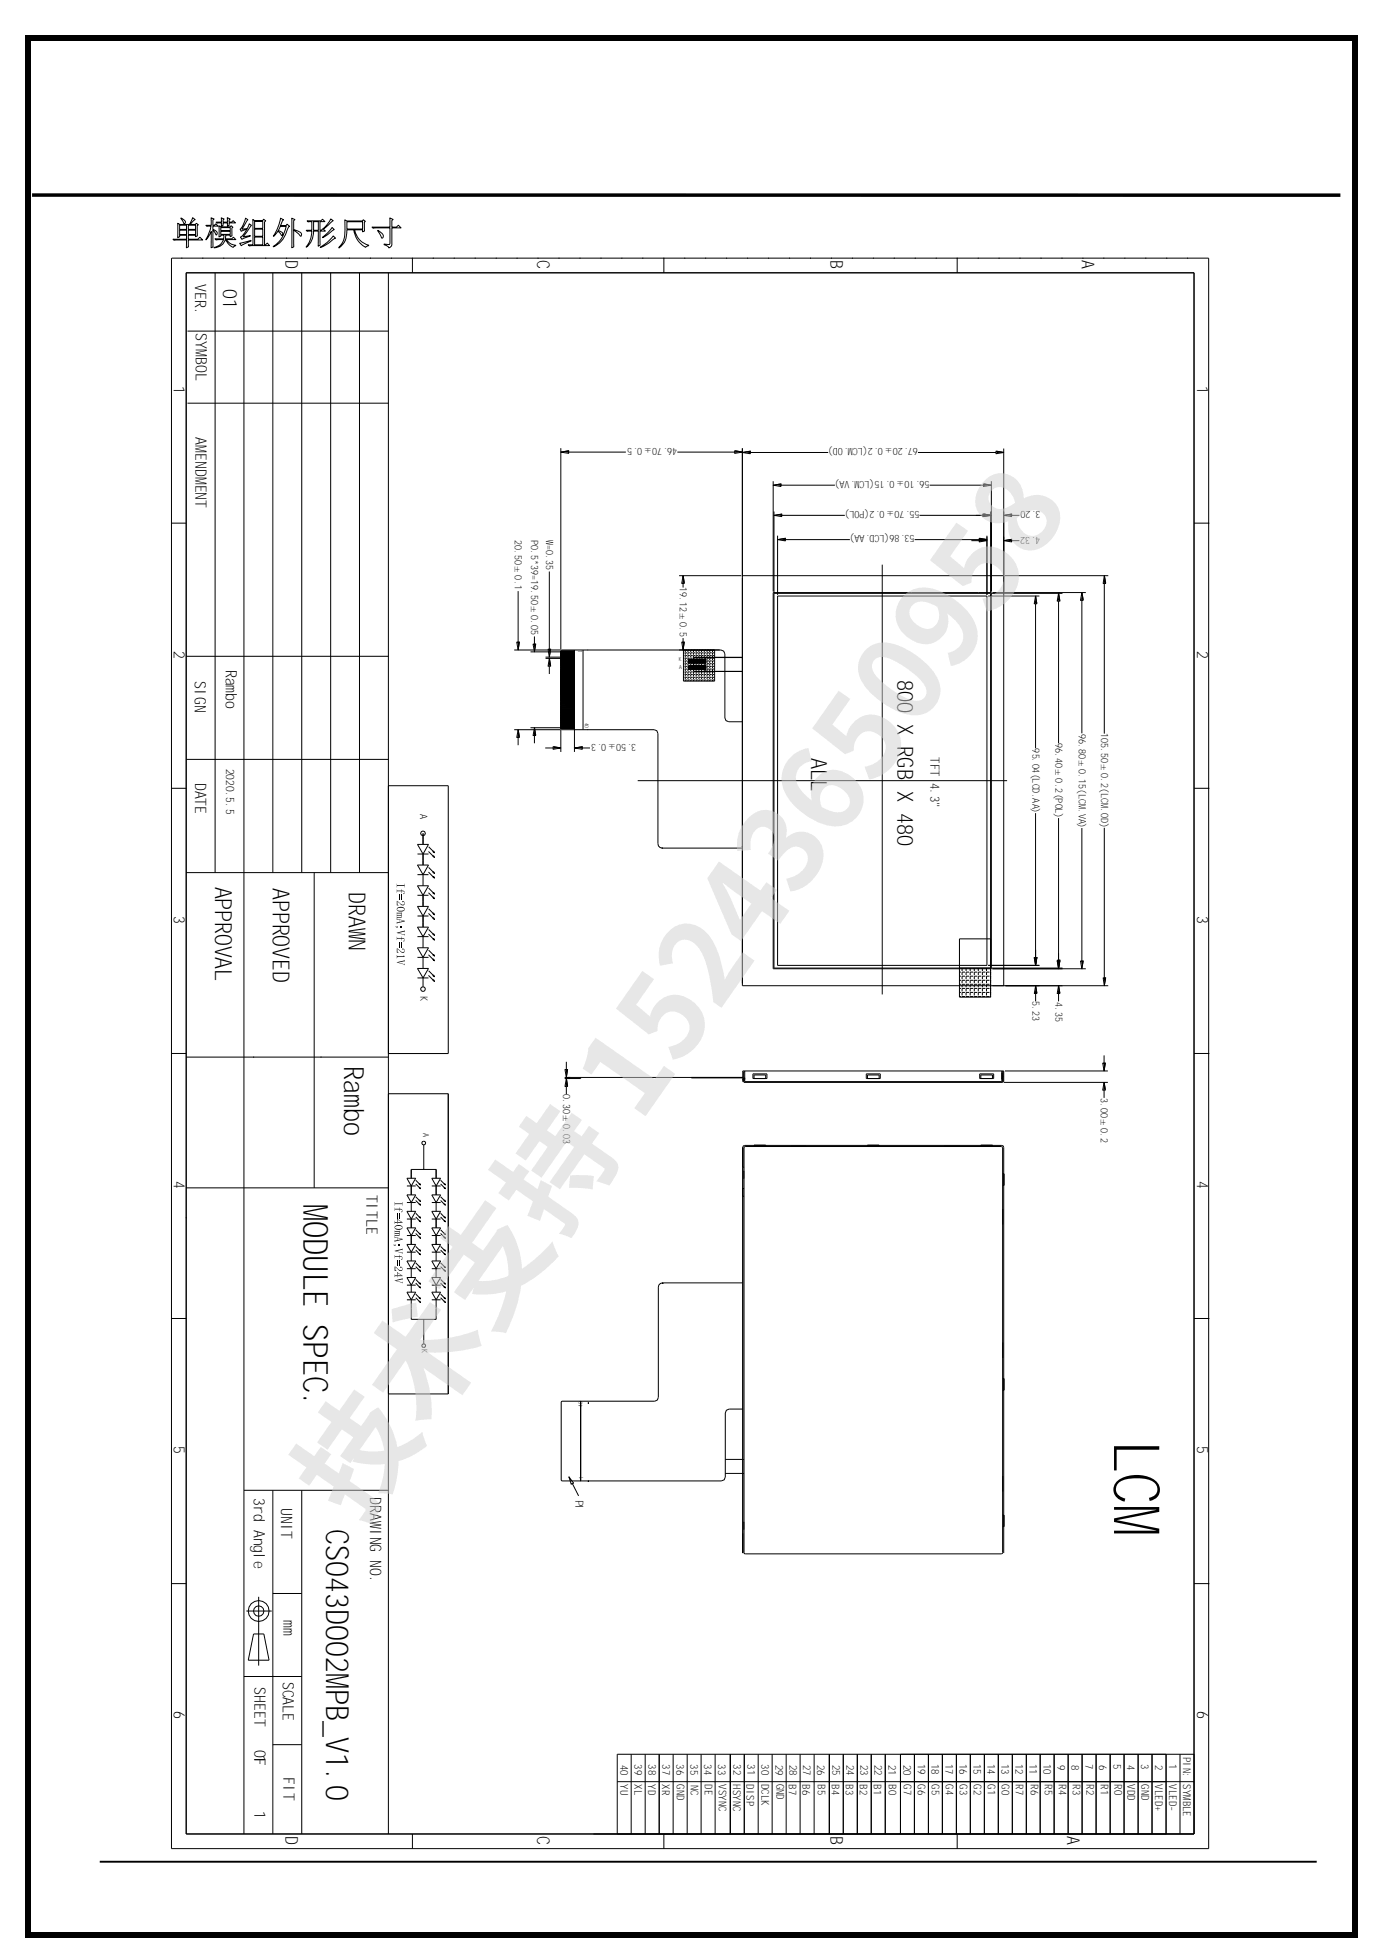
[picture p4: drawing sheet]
<svg xmlns="http://www.w3.org/2000/svg" width="210mm" height="297mm" viewBox="0 0 210 297" stroke-linecap="round" stroke-linejoin="round" font-family="sans-serif">
<path d="M15.2 282.7h184.8" fill="none" stroke="#000" stroke-width=".29"/>
<path d="M4.9 29.6h198.7" fill="none" stroke="#000" stroke-width=".53"/>
<g fill="none" stroke="#000" stroke-width=".15">
<path d="M26.1 39.2h157.5v241.5h-157.6v-241.5M27 33.9l.3 .2h1.5l.5-1 .3 .2-.7 .8h.8l.1-.2 .3 .2-.1 .2v1.5l-.3 .1v-.2h-1.1v.6h1.4l.4-.3 .4 .4h-2.2v1.1l-.3 .1v-1.2l-1.9 .1-.1-.2h2v-.6h-1v.3l-.3 .1zM27.3 34.2h1v.6h-1zM27.3 34.9h1v.7h-1zM27.5 33.1l.3 .2a.41 .41 0 0 1 .3 .6h-.2zM27.6 39.2h.1M28.6 34.2h1.1v.6h-1.1zM28.6 34.9h1.1v.7h-1.1zM30.8 39.2h.1M32.1 33.1l.4 .2-.2 .1v.8h.2l.3-.2 .3 .3h-.8v.5l.3 .1a.43 .43 0 0 1 .4 .3 .43 .43 0 0 1-.1 .5l-.6-.8 .1 2.6-.3 .1v-2.5l-.4 .7-.5 .6 .6-1.2 .2-.9-.6 .1-.1-.2h.8zM32.8 33.7h.8v-.6l.4 .2-.1 .1v.3h.6v-.6l.5 .2-.2 .1v.3h.4l.2-.2 .4 .3h-1v.4l-.3 .1v-.5h-.6v.4l-.3 .1v-.5l-.6 .1zM33.3 34.3l.2 .1h1.4l.2-.1 .3 .2-.2 .1v1.2l-.2 .1v-.2h-.7l-.1 .6h1l.2-.3 .4 .4h-1.4l.5 .5 .9 .3-.4 .4a2.54 2.54 0 0 1-1.2-1.2 1.66 1.66 0 0 1-1.7 1.2l1-.5 .4-.7h-1.1l-.2-.1h1.4v-.6h-.5v.2l-.2 .1z"/>
<path d="M33.5 34.6h1.5v.4h-1.5zM33.5 35.1h1.5v.5h-1.5zM34 39.2h.1M36.4 36.9l1.7-.4v.1l-1.5 .7zM37.2 39.2h.1M37.3 33.1l.3 .3-.8 1.4 .7-.1 .4-.7 .3 .2-1.3 1.8 1.1-.2-1.3 .5-.2-.3 .4-.3 .6-.9-.9 .3-.1-.3 .4-.7zM38.4 33.3l.3 .2h1.2l.1-.2 .4 .2-.2 .2v3.5l.4-.3 .3 .4h-3l-.2-.1h.7zM38.7 33.6h1.2v1.1h-1.2zM38.7 34.8h1.2v1.1h-1.2zM38.7 36h1.2v1.2h-1.2zM40.3 39.2h.1M42.6 33.1l.5 .3-.2 .1-.3 .8h.8l.2-.3 .4 .4h-.1a7 7 0 0 1-1.4 2.5l-1 .6a4.7 4.7 0 0 0 2-3.1h-.9l-.3 .6 .5 .3 .1 .2-.1 .2-.6-.6-.5 .6-.1 .2-.1-.1a7 7 0 0 0 1.1-2.7z"/>
<path d="M43.5 39.2h.1M44.3 33.1l.5 .2-.2 .2v1.4l.8 .3a.43 .43 0 0 1 .4 .2 .43 .43 0 0 1-.1 .5l-1.1-1v2.6l-.3 .1zM46.6 33.5h2.1l.3-.2 .3 .4h-.7v1.3h.2l.2-.3 .4 .4h-.8v2.1l-.3 .2v-2.3h-.7a2.99 2.99 0 0 1-1.1 2.4 3.5 3.5 0 0 0 .9-2.4h-.7l-.2-.1h.9v-1.3h-.6zM46.7 39.2h.1M47.6 33.7h.7v1.3h-.7zM48.6 37.5l1.1-.7 .9-1 .4 .4-.6 .3a3.9 3.9 0 0 1-1.8 1zM49.9 39.2h.1M50.2 33.2l.4 .3-1.4 1.2zM50.4 34.5l.4 .4-1.8 1.2zM52.4 33.4l.3 .2h2.3l.2-.2 .3 .2-.2 .1 .1 1.4-.3 .1v-.3h-1.3a3.2 3.2 0 0 0 2.2 2.4l-.5 .3a3.5 3.5 0 0 1-1.8-2.7h-1a2.91 2.91 0 0 1-1.2 2.8l-.1-.1a3.3 3.3 0 0 0 1-3zM52.7 33.7h2.4v1.1h-2.4zM53.1 39.2h.1"/>
<path d="M56.3 39.2h.1M56.5 34.5h2.7v-1.4l.5 .2-.2 .2v1h.7l.3-.3 .4 .4h-1.4v2.5v.2l-.4 .3-.1-.1-.7-.3v-.1h.9v-2.5l-2.5 .1zM57.4 35l.5 .4a.45 .45 0 0 1 .1 .8zM59.4 39.2h.1M62.6 39.2v2.2M65.8 39.2h.1M69 39.2h.1M72.2 39.2h.1M75.4 39.2h.1M78.5 39.2h.1M81.7 39.2h.1M84.9 39.2h.1"/>
<path d="M88.1 39.2h.1M91.3 39.2h.1M94.4 39.2h.1M97.6 39.2h.1M100.8 39.2v2.2M104 39.2h.1M107.2 39.2h.1M110.4 39.2h.1M113.5 39.2h.1M116.7 39.2h.1M119.9 39.2h.1M123.1 39.2h.1"/>
<path d="M126.3 39.2h.1M129.5 39.2h.1M132.6 39.2h.1M135.8 39.2h.1M139 39.2h.1M142.2 39.2h.1M145.4 39.2v2.2M148.6 39.2h.1M151.7 39.2h.1M154.9 39.2h.1M158.1 39.2h.1M161.3 39.2h.1"/>
<path d="M164.5 39.2h.1M167.6 39.2h.1M170.8 39.2h.1M174 39.2h.1M177.2 39.2h.1M180.4 39.2h.1M28.3 41.4h153v237h-153zM28.5 50.3h30.5M32.7 41.4v91.1M37 41.4v237M41.4 41.4v91.1M45.8 41.4v91.1"/>
<path d="M50.2 41.4v91.1M54.6 41.4v91.1M59 41.4v237M26 79.4h2.3M28.5 61.2h30.5M85.2 68.6l1.2-.2v.4zM85.2 68v30.6M86.4 68.6h8.7M102.9 68.6h8.7M111.6 68.4l1.1 .2-1.1 .2zM112.7 68v81.7h55.6M112.7 68.7l1.2-.2v.4z"/>
<path d="M113.9 68.7h11.9M117.4 73.1v16.7M117.4 73.7l1.2-.2v.4zM117.5 78.2l1.2-.1v.3zM117.5 77.7v12.2M118.6 73.7h8.2M118.7 78.2h9.6M139.4 68.7h11.9M139.6 78.2h9.8M141.2 73.7h8.2M149.3 78.1l1.1 .1-1.1 .2zM149.4 78l1.2 .2-1.2 .2z"/>
<path d="M149.4 73.5l1.2 .2-1.2 .2zM150.4 77.7v12.2M150.6 73.1v16.7M151.3 68.5l1.1 .2-1.1 .2zM152.4 78.2l1.2-.2v.4zM152.4 68.1v81.6M153.6 78.2h1.2M181.3 79.4h2.3M28.3 99.6h30.7M78.1 98.7h7M78.5 97.5h.4l-.2 1.2zM78.7 89.8v7.7"/>
<path d="M80.6 99h6.5M81 97.8h.4l-.2 1.2zM81.2 96.6v1.2M82.9 99.8h4.2M82.9 100h4.2M83.2 98.6h.4l-.2 1.2zM83.4 100l.2 1.1h-.4zM83.4 86.8v11.8M85.2 99.5h2v.2h-2zM85.2 99.2h2v.2h-2zM85.2 98.9h2v.2h-2zM85.2 99.8h2v.2h-2z"/>
<path d="M85.9 99.2h.1M85.9 99.4h.1M87 99.5h.1M87 99.7h.1M87 99.8h.1M87 100h.1M87.2 98.7v15.5M88.5 98.7v12.1M89.3 98.7h.1M103.1 87.4h9.5M103.5 97.5h.4l-.2 1.2zM103.7 88.6v.6"/>
<path d="M103.7 96.9v.6M103.7 87.4l.2 1.2h-.4zM103.8 98.7v4.7h4.7v-4.7M103.8 98.7h.2M103.8 99.1h.2M103.8 99.5h.2M103.8 99.9h.2M104.4 98.7h-.3v.3M104.4 99.1h-.3v.3M104.4 99.5h-.3v.3M104.4 99.9h-.3v.3M104.8 98.7h-.3v.3"/>
<path d="M104.8 99.1h-.3v.3M104.8 99.5h-.3v.3M104.8 99.9h-.3v.3M105.2 98.7h-.3v.3M105.2 99.1h-.3v.3M105.2 99.5h-.3v.3M105.2 99.9h-.3v.3M105.3 99.9h.3M105.3 99.8h7.4M105.4 99.8h7.3M105.6 99.5h-.3v.8l.2 .1-.2 .1M105.6 98.7h-.3v.3"/>
<path d="M105.6 99.1h-.3v.3M106 98.7h-.3v.3M106 99.1h-.3v.3M106 99.5h-.3v.3M106 99.9h-.3v.3M106.4 98.7h-.3v.3M106.4 99.1h-.3v.3M106.4 99.5h-.3v.3M106.4 99.9h-.3v.3M106.8 98.7h-.3v.3M106.8 99.1h-.3v.3M106.8 99.5h-.3v.3"/>
<path d="M106.8 99.9h-.3v.3M107.1 99.8v2.1M107.3 98.7h-.3v.3M107.3 99.1h-.3v.3M107.3 99.5h-.3v.3M107.3 99.9h-.3v.3M107.7 98.7h-.3v.3M107.7 99.1h-.3v.3M107.7 99.5h-.3v.3M107.7 99.9h-.3v.3M108.1 98.7h-.3v.3M108.1 99.1h-.3v.3"/>
<path d="M108.1 99.5h-.3v.3M108.1 99.9h-.3v.3M108.5 98.7h-.3v.3M108.5 99.1h-.3v.3M108.5 99.5h-.3v.3M108.5 99.9h-.3v.3M112.7 87.4h39.7M117.4 90h33.2v57.1h-33.2zM118.1 81.3v9M118.1 90.5h31.8v56.1h-31.8zM118.1 81.9l1.2-.2v.4zM119.3 81.9h9.8"/>
<path d="M134 85.7v65.3M138.9 81.9h9.8M147.5 82.1h1.2M148.7 81.9l1.2 .2-1.2 .2zM148.7 81.7l1.2 .2-1.2 .2zM149.9 81.3v9M150.1 90.5h7.8M150.6 90.1h10.8M150.7 90h14.2M152.4 82.1l1.2-.2v.4zM152.6 87.4h15.7M153.6 82.1h1.2"/>
<path d="M157.3 90.5l.2 1.2h-.4zM157.3 91.7v21.9M160.8 90.1l.2 1.2h-.4zM160.8 91.3v21.6M164.3 90l.2 1.2h-.4zM164.3 91.2v20.1M167.7 87.4l.2 1.2h-.4zM167.7 88.6v22.8M26 119.7h2.3M28.3 115.3h30.7M59 119.3h9.1v40.7h-9.1M78.1 110.8h7"/>
<path d="M78.7 112v1.1M78.7 110.8l.2 1.2h-.4zM80.6 110.5h6.5M81.2 111.7v1.1M81.2 110.5l.2 1.2h-.4zM82.8 113.6h1.2M83.4 101.1v1.2M84 113.4l1.2 .2-1.2 .2zM85.2 110.1h2v.2h-2zM85.2 109.5h2v.2h-2zM85.2 109.8h2v.2h-2zM85.2 110.4h2v.2h-2z"/>
<path d="M85.2 110.8v3.4M85.2 108.9h2v.2h-2zM85.2 104.8h2v.2h-2zM85.2 105.1h2v.2h-2zM85.2 105.4h2v.2h-2zM85.2 105.7h2v.2h-2zM85.2 106h2v.2h-2zM85.2 106.3h2v.2h-2zM85.2 106.6h2v.2h-2zM85.2 106.8h2v.2h-2zM85.2 107.4h2v.2h-2zM85.2 108.6h2v.2h-2z"/>
<path d="M85.2 107.7h2v.2h-2zM85.2 102.4h2v.2h-2zM85.2 102.7h2v.2h-2zM85.2 103h2v.2h-2zM85.2 103.3h2v.2h-2zM85.2 103.6h2v.2h-2zM85.2 103.9h2v.2h-2zM85.2 104.2h2v.2h-2zM85.2 104.5h2v.2h-2zM85.2 107.1h2v.2h-2zM85.2 109.2h2v.2h-2zM85.2 108h2v.2h-2z"/>
<path d="M85.2 100h2v.3h-2zM85.2 100.3h2v.3h-2zM85.2 100.6h2v.3h-2zM85.2 100.9h2v.2h-2zM85.2 101.2h2v.2h-2zM85.2 101.5h2v.2h-2zM85.2 101.8h2v.2h-2zM85.2 102.1h2v.2h-2zM85.2 108.3h2v.2h-2zM85.2 102h2M85.2 102.4h2M85.2 103.2h2"/>
<path d="M85.2 105.4h2M85.2 105.3h2M85.2 105.1h2M85.2 105h2M85.2 104.8h2M85.2 104.7h2M85.2 104.5h2M85.2 104.4h2M85.2 104.2h2M85.2 104.1h2M85.2 103.9h2M85.2 103.8h2"/>
<path d="M85.2 103.6h2M85.2 103.5h2M85.2 103.3h2M85.2 103h2M85.2 102.9h2M85.2 102.7h2M85.2 102.6h2M85.2 102.3h2M85.2 102.1h2M87 109.4h.1M87 109.5h.1M87 109.8h.1"/>
<path d="M87 110h.1M87 110.3h.1M87 110.6h.1M87 109.7h.1M87 110.1h.1M87 110.4h.1M87 100v.1M87 100.3h.1M87 100.3v.1M87 100.6h.1M87 100.6v.1M87 100.9v.1"/>
<path d="M87 101.2v.1M87 101.4v.1M87 101.7v.1M87 101.8h.1M87 102h.1M87 102.1h.1M87 102.3h.1M87 102.4h.1M87 102.7h.1M87 103.2h.1M87 103.5h.1M87 103.6h.1"/>
<path d="M87 103.8h.1M87 103.9h.1M87 104.1h.1M87 104.2h.1M87 104.5h.1M87 104.7h.1M87 105h.1M87 105.3h.1M87 105.4h.1M87 105.6h.1M87 105.7h.1M87 105.9h.1"/>
<path d="M87 106h.1M87 106.3h.1M87 106.5h.1M87 106.8h.1M87 107v.1M87 107.1v.1M87 107.4v.1M87 107.6v.1M87 107.7v.1M87 108h.1M87 108.2h.1M87 108.5h.1"/>
<path d="M87 108.8h.1M87 108.9h.1M87 109.1h.1M87 109.2h.1M87 100.9h.1M87 102.9h.1M87 103h.1M87 103.3h.1M87 104.4h.1M87 104.8h.1M87 106.8v.1M87 107.9h.1"/>
<path d="M87 108.3h.1M87 108.6h.1M87 101.1v.1M87 101.5h.1M87 102.6h.1M87 105.1h.1M87 106.2h.1M87 106.5v.1M87.2 113.6l1.2-.2v.4zM88.4 113.6h1.2M89.3 110.8h.1M96.8 118.5h56.2"/>
<path d="M103.8 101.6h.2M103.8 100.3h.2M103.8 100.8h.2M103.8 101.2h.2M103.8 102h.2M103.8 102.4h.2M103.8 102.8h.2M103.8 103.2h.2M104.4 101.6h-.3v.3M104.4 100.3h-.3v.3M104.4 100.8h-.3v.3M104.4 101.2h-.3v.3"/>
<path d="M104.4 102h-.3v.3M104.4 102.4h-.3v.3M104.4 102.8h-.3v.3M104.4 103.2h-.3v.2M104.6 101.1h2.6v.5h-2.6zM104.6 100.2h2.6v.4h-2.6zM104.8 101.6h-.3v.3M104.8 100.3h-.3v.3M104.8 100.8h-.3v.3M104.8 101.2h-.3v.3M104.8 102h-.3v.3M104.8 102.4h-.3v.3"/>
<path d="M104.8 102.8h-.3v.3M104.8 103.2h-.3v.2M105.2 101.6h-.3v.3M105.2 100.3h-.3v.3M105.2 100.8h-.3v.3M105.2 101.2h-.3v.3M105.2 102h-.3v.3M105.2 102.4h-.3v.3M105.2 102.8h-.3v.3M105.2 103.2h-.3v.2M105.3 101.6h2M105.3 100.8h.3"/>
<path d="M105.3 101.2h.3M105.3 100.2h1.8M105.3 101.1h1.8M105.3 101.2l.2 .1-.2 .1M105.3 100.6h1.8M105.6 100.3h-.3v1.6h7.4M105.6 102h-.3v.3M105.6 102.4h-.3v.3M105.6 102.8h-.3v.3M105.6 103.2h-.3v.2M105.7 101.6v.3M105.9 100.3h.2v.2h-.2z"/>
<path d="M106 100.3h-.3v.3M106 100.8h-.3v.3M106 101.2h-.3v.3M106 102h-.3v.3M106 102.4h-.3v.3M106 102.8h-.3v.3M106 103.2h-.3v.2M106.1 101.6v.3M106.4 101.2h.1v.2h-.1zM106.4 100.3h-.3v.3M106.4 100.8h-.3v.3M106.4 101.2h-.3v.3"/>
<path d="M106.4 102h-.3v.3M106.4 102.4h-.3v.3M106.4 102.8h-.3v.3M106.4 103.2h-.3v.2M106.5 101.6v.3M106.8 100.3h-.3v.3M106.8 100.8h-.3v.3M106.8 101.2h-.3v.3M106.8 102h-.3v.3M106.8 102.4h-.3v.3M106.8 102.8h-.3v.3M106.8 103.2h-.3v.2"/>
<path d="M107 101.6v.3M107.3 100.3h-.3v.3M107.3 100.8h-.3v.3M107.3 101.2h-.3v.3M107.3 102h-.3v.3M107.3 102.4h-.3v.3M107.3 102.8h-.3v.3M107.3 103.2h-.3v.2M107.7 101.6h-.3v.3M107.7 100.3h-.3v.3M107.7 100.8h-.3v.3M107.7 101.2h-.3v.3"/>
<path d="M107.7 102h-.3v.3M107.7 102.4h-.3v.3M107.7 102.8h-.3v.3M107.7 103.2h-.3v.2M108.1 101.6h-.3v.3M108.1 100.3h-.3v.3M108.1 100.8h-.3v.3M108.1 101.2h-.3v.3M108.1 102h-.3v.3M108.1 102.4h-.3v.3M108.1 102.8h-.3v.3M108.1 103.2h-.3v.2"/>
<path d="M108.5 101.6h-.3v.3M108.5 100.3h-.3v.3M108.5 100.8h-.3v.3M108.5 101.2h-.3v.3M108.5 102h-.3v.3M108.5 102.4h-.3v.3M108.5 102.8h-.3v.3M108.5 103.2h-.3v.2M112.7 109.6h-2l-.4-.2-.2-.4v-9.7l-.2-.4-.4-.2h-24.3v12.1h14.2l.4 .2 .1 .4v16.7l.1 .3 .2 .3 .4 .1M181.3 119.7h2.3M28.3 132.5h30.7M47.7 132.5v47.9"/>
<path d="M63.4 139.1h1.7M63.4 132.8h1.7M63.4 131.3h1.7l-.8 1.5zM63.4 135.9h1.7M63.4 129.7h1.7M63.4 134.5h1.7l-.8 1.4zM63.4 137.6h1.7l-.8 1.5zM63.4 128.2h1.7l-.8 1.5zM64.3 126.5v1.7M64.3 129.7v1.6M64.3 132.8v1.7M64.3 135.9v1.7"/>
<path d="M64.3 139.1v1.7M65.1 129.3l.7 .7M65.1 135.5l.7 .7M65.1 138.7l.7 .7M65.1 132.4l.7 .7M65.1 134.8l.7 .7M65.1 128.6l.7 .7M65.1 138l.7 .7M65.1 131.7l.7 .7M65.8 138.6l.2 .3-.3-.2zM65.8 139.4l.2 .2-.3-.2zM65.8 133.1l.2 .2-.3-.2z"/>
<path d="M65.8 132.4l.2 .2-.3-.2zM65.8 135.5l.2 .3-.3-.2zM65.8 136.2l.2 .3-.3-.2zM65.8 129.2l.2 .3-.3-.2zM65.8 129.9l.2 .3-.3-.2zM100.6 128.8h.1M100.6 128.8h12.1M157.3 123.5v21.9M160.8 124.2v21.7M164.3 125.7v20.2M167.7 125.7v22.8M26 159.9h2.3"/>
<path d="M63.4 142.2h1.7M63.4 140.8h1.7l-.8 1.4zM63.4 145.4h1.7M63.4 148.5h1.7M63.4 147h1.7l-.8 1.5zM63.4 143.9h1.7l-.8 1.5zM64.3 142.2v1.7M64.3 145.4v1.6M64.3 148.5v1.3M65.1 148.1l.7 .7M65.1 141.8l.7 .7M65.1 145l.7 .7"/>
<path d="M65.1 141.1l.7 .7M65.1 147.4l.7 .7M65.1 144.3l.7 .7M65.7 141.8h.1l.2 .2zM65.7 145.7l.1-.1 .2 .3zM65.7 148.1h.1l.2 .2zM65.8 142.5l.2 .2-.3-.1zM65.8 144.9l.2 .3-.3-.2zM65.8 148.8l.2 .2-.3-.2zM145.7 147.6h.2M145.7 148.2h.2M145.7 148.8h.2"/>
<path d="M145.7 149.4h.2M145.7 150.1h.2M145.7 150.7h.2M145.7 151.3h.2M145.8 148.8v.2M146.1 147v.4M146.6 147.6h-.5v.4M146.6 148.2h-.5v.5M146.6 148.8h-.5v.5M146.6 149.4h-.5v.5M146.6 150.1h-.5v.4M146.6 150.7h-.5v.4"/>
<path d="M146.6 151.3h-.5v.1M146.7 147v.4M147.2 147.6h-.5v.4M147.2 148.2h-.5v.5M147.2 148.8h-.5v.5M147.2 149.4h-.5v.5M147.2 150.1h-.5v.4M147.2 150.7h-.5v.4M147.2 151.3h-.5v.1M147.3 147v.4M147.8 147.6h-.5v.4M147.8 148.2h-.5v.5"/>
<path d="M147.8 148.8h-.5v.5M147.8 149.4h-.5v.5M147.8 150.1h-.5v.4M147.8 150.7h-.5v.4M147.8 151.3h-.5v.1M148 148.8v.5M148 147v.4M148 148.8h.4M148.4 147.6h-.4v.4M148.4 148.2h-.4v.5M148.4 149.4h-.4v.5M148.4 150.1h-.4v.4"/>
<path d="M148.4 150.7h-.4v.4M148.4 151.3h-.4v.1M148.6 147v.4M148.9 149.1h.1M149 147.6h-.4v.4M149 148.2h-.4v.5M149 148.8h-.4v.5M149 149.4h-.4v.5M149 150.1h-.4v.4M149 150.7h-.4v.4M149 151.3h-.4v.1M149.2 147v.4"/>
<path d="M149.7 147.6h-.5v.4M149.7 148.2h-.5v.5M149.7 148.8h-.5v.5M149.7 149.4h-.5v.5M149.7 150.1h-.5v.4M149.7 150.7h-.5v.4M149.7 151.3h-.5v.1M149.8 147v.4M150.1 146.6h7.8M150.3 147.6h-.5v.4M150.3 148.2h-.5v.5M150.3 148.8h-.5v.5"/>
<path d="M150.3 149.4h-.5v.5M150.3 150.1h-.5v.4M150.3 150.7h-.5v.4M150.3 151.3h-.5v.1M150.4 142.5h-4.7v8.9h4.7v-61.3h-32.9v56.9h32.9M150.6 147h10.8M150.7 147.1h14.2M157.1 145.4h.4l-.2 1.2zM157.3 150.8v1.2M157.3 144.2v1.2M157.3 149.7l.2 1.1h-.4zM160.6 145.9h.4l-.2 1.2z"/>
<path d="M160.6 145.8h.4l-.2 1.2zM160.8 149.7l.2 1.1h-.4zM160.8 150.8v1.2M164.1 145.9h.4l-.2 1.2zM167.5 148.5h.4l-.2 1.2zM181.3 159.9h2.3M28.3 160.5h30.7M38.5 160.5h.1M48.8 160.5h.1M59 166.1h9.1v45.5h-9.1M61.8 178.9h1.3l-.6 1.2zM62.5 178.9v-1.3h3.7v1.3"/>
<path d="M63.1 179.2l.6 .5M63.1 179.8l.6 .5M63.7 179.8l.2 .1zM64.4 173.8v3.8M65.6 178.9h1.3l-.7 1.2zM66.9 179.2l.6 .5M66.9 179.8l.6 .5M67.4 179.8l.2 .1zM85.8 162.4h.4l-.2 1.2zM86 164.9v1.2M86 161.2v1.2M86 163.8l.2 1.1h-.4z"/>
<path d="M88.2 163.6v.2h-2.4v-.2h27M105 163.6l7.8 .1M112.8 177.2h.2M113 163.9h.1M113 164.1h.1M113 177.8v1.2M113 163.7l-.2 .3h.2M113 174.1h39.2v61.8h-39.2zM113.1 162.6v1.6h39v-1.6M114.4 163h2.1v.8h-2.1zM114.5 173.9v.2M116.3 163.8v-.6h-1.8v.6"/>
<path d="M116.3 173.9v.2M120.1 174.1h2.4M131.6 163h2.1v.8h-2.1zM131.7 173.9v.2M133.5 163.8v-.6h-1.8v.6M133.5 173.9v.2M143.4 174l2.4 .1M148.8 163h2.1v.8h-2.1zM149 173.9v.2M150.7 163.8v-.6h-1.7v.6M150.7 173.9v.2M152.1 162.7h.2v1.5h.1v-1.6h-39.6v1.6h.1v-1.5h.2"/>
<path d="M152.1 162.9h.2v1.4h-39.3v-.7h.1M152.1 163.9h.2M152.1 163.3h.2M152.3 178.2h.2v1.8h-.2M152.3 163.5l-.2 .2M152.4 164.3h15.9M152.6 162.6h15.7M167.5 161.4h.4l-.2 1.2zM167.7 164.3l.2 1.2h-.4zM167.7 165.5v1.2M167.7 160.2v1.2M28.3 180.4h30.7"/>
<path d="M61.8 190.1h1.3M61.8 188.9h1.3l-.6 1.2zM61.8 191.4h1.3l-.6 1.2zM61.8 192.6h1.3M61.8 195.1h1.3M61.8 194h1.3l-.6 1.1zM61.8 186.4h1.3l-.6 1.2zM61.8 187.6h1.3M61.8 196.2h1.3l-.6 1.1zM61.8 197.3h1.3M61.8 185.1h1.3M61.8 182.6h1.3"/>
<path d="M61.8 181.4h1.3l-.6 1.2zM61.8 183.9h1.3l-.6 1.2zM61.8 180.1h1.3M62.5 197.3v3h3.7v-3M62.5 185.1v1.3M62.5 187.6v1.3M62.5 190.1v1.3M62.5 192.6v1.4M62.5 195.1v1.1M62.5 180.1v1.3M62.5 182.6v1.3M63.1 189.8l.6 .5"/>
<path d="M63.1 189.2l.6 .6M63.1 191.7l.6 .6M63.1 192.3l.6 .6M63.1 197l.6 .6M63.1 186.7l.6 .6M63.1 196.5l.6 .5M63.1 194.2l.6 .6M63.1 187.3l.6 .5M63.1 184.8l.6 .5M63.1 194.8l.6 .6M63.1 184.2l.6 .6M63.1 182.3l.6 .5"/>
<path d="M63.1 181.7l.6 .6M63.7 189.8l.2 .2zM63.7 192.3l.2 .2zM63.7 192.9v-.1l.2 .2zM63.7 195.4l.2 .1zM63.7 194.8l.2 .2zM63.7 187.9v-.1l.2 .2zM63.7 197.6l.2 .2zM63.7 184.8v-.1l.2 .2zM63.7 190.4l.2 .1zM63.7 187.3l.2 .1zM63.7 197.1l.2 .1z"/>
<path d="M63.7 185.4l.2 .1zM63.7 182.3v-.1l.2 .2zM63.7 180.3l.2 .2zM63.7 182.8l.2 .2zM65.6 190.1h1.3M65.6 188.9h1.3l-.7 1.2zM65.6 192.6h1.3M65.6 195.1h1.3M65.6 194h1.3l-.7 1.1zM65.6 187.6h1.3M65.6 197.3h1.3M65.6 185.1h1.3"/>
<path d="M65.6 182.6h1.3M65.6 181.4h1.3l-.7 1.2zM65.6 180.1h1.3M65.6 196.2h1.3l-.7 1.1zM65.6 186.4h1.3l-.7 1.2zM65.6 183.9h1.3l-.7 1.2zM65.6 191.4h1.3l-.7 1.2zM66.2 185.1v1.3M66.2 187.6v1.3M66.2 190.1v1.3M66.2 192.6v1.4M66.2 195.1v1.1"/>
<path d="M66.2 180.1v1.3M66.2 182.6v1.3M66.9 189.8l.6 .5M66.9 189.2l.6 .6M66.9 191.7l.6 .6M66.9 192.3l.6 .6M66.9 197l.6 .6M66.9 186.7l.6 .6M66.9 196.5l.6 .5M66.9 194.2l.6 .6M66.9 187.3l.6 .5M66.9 184.8l.6 .5"/>
<path d="M66.9 194.8l.6 .6M66.9 184.2l.6 .6M66.9 182.3l.6 .5M66.9 181.7l.6 .6M67.4 189.8h.1l.1 .2zM67.4 192.3h.1l.1 .2zM67.4 192.9l.1-.1 .1 .2zM67.4 195.4h.1l.1 .1zM67.4 194.8h.1l.1 .2zM67.4 187.9l.1-.1 .1 .2zM67.4 197.6h.1l.1 .2zM67.4 184.8l.1-.1 .1 .2z"/>
<path d="M67.4 190.4l.2 .1zM67.4 187.3l.2 .1zM67.4 197.1l.2 .1zM67.4 185.4l.2 .1zM67.4 182.3l.1-.1 .1 .2zM67.4 180.3h.1l.1 .2zM67.4 182.8l.2 .2zM100.6 194.8h.1M112.8 194.8h-12.2l-.3 .1-.2 .2-.1 .3v16.8l-.2 .4-.4 .1-14.1 .1-.1 11.9 .2 .1h24.2l.4-.1 .2-.4v-9.8l.1-.4 .4-.2h2.1M113 180.4h-.2v1.2h.2M152.3 185.9h.1M152.3 183.6h.1"/>
<path d="M26 200.2h2.3M64.1 204.1l.3-.1 .2 .1v.2v.2l-.2 .1-.3-.1v-.2zM64.4 200.3v3.7M88.2 212.7v12.1zM88.3 212.7v12.1M89.3 213h.1M89.4 213h.1M152.3 206.2h.1M152.3 209.3h.2v1.8h-.2M152.3 203.8h.1M181.3 200.2h2.3M37 226.3h22"/>
<path d="M41.4 226.3v52.1M45.8 226.3v52.1M86.4 224.2l.7 1-.3 .1zM86.9 225.3l1 1.8M89.3 224.8h.1M89.3 224.9h.1M89.4 224.8h.1M89.4 224.9h.1M110.2 223.7h2.8M110.2 221.6h2.8M112.8 235.8v-61.6l.1-.2 .2-.1h39l.3 .1v.2v61.6M113 231.1v1.1"/>
<path d="M152.3 226.5h.1M152.3 230h.2v1.8h-.2M152.3 224.1h.1M26 240.4h2.3M37 254.5h8.8M37.4 244.6h3.9M38.5 248.1h1.6l.8 4h-3.2zM39.3 242.4v10.5M41.4 241.9h4.4M181.3 240.4h2.3M41.4 264.9h4.4M62.6 278.4v2.3"/>
<path d="M93.7 270.5h87.6M95.9 266.3v12.1M98 266.3v12.1M100.1 266.3v12.1M100.8 278.4v2.3M102.2 266.3v12.1M104.4 266.3v12.1M106.5 266.3v12.1M108.6 266.3v12.1M110.9 266.3v12.1M113 266.3v12.1M115.1 266.3v12.1"/>
<path d="M117.3 266.3v12.1M119.4 266.3v12.1M121.5 266.3v12.1M123.6 266.3v12.1M126 266.3v12.1M128.1 266.3v12.1M130.2 266.3v12.1M132.3 266.3v12.1M134.4 266.3v12.1M136.8 266.3v12.1M138.9 266.3v12.1M141 266.3v12.1"/>
<path d="M143.1 266.3v12.1M145.2 266.3v12.1M145.4 278.4v2.3M147.4 266.3v12.1M149.5 266.3v12.1M151.6 266.3v12.1M153.7 266.3v12.1M155.9 266.3v12.1M158 266.3v12.1M160.1 266.3v12.1M162.2 266.3v12.1M164.3 266.3v12.1"/>
<path d="M166.5 266.3v12.1M168.6 266.3v12.1M170.7 266.3v12.1M172.8 266.3v12.1M175 266.3v12.1M177.1 266.3v12.1M179.2 266.3v12.1M181.3 266.3h-87.6v12.1"/>
<circle cx="64.2" cy="126.5" r=".36"/>
<circle cx="64.2" cy="150.2" r=".36"/>
<circle cx="64.4" cy="173.5" r=".29"/>
<circle cx="39.3" cy="244.6" r="1.59"/>
<circle cx="39.3" cy="244.6" r=".79"/>
</g>
<g fill="#000">
<path d="M85.3 68.6l1.1-.2v.4zM111.7 68.4l1.1 .2-1.1 .2zM112.8 68.6l1.2-.2v.4zM117.5 73.6l1.2-.2v.4zM117.6 78.2l1.2-.2v.4zM149.3 78l1.2 .2-1.2 .2zM149.4 78l1.2 .2-1.2 .2zM149.4 73.4l1.2 .2-1.2 .2zM151.3 68.4l1.2 .2-1.2 .2zM152.5 78.2l1.2-.2v.4zM78.6 97.4h.4l-.2 1.2zM81 97.7h.4l-.2 1.2z"/>
<path d="M83.3 98.5h.4l-.2 1.2zM83.5 99.9l.2 1.2h-.4zM103.6 97.4h.4l-.2 1.2zM103.8 87.3l.2 1.2h-.4zM118.2 81.9l1.1-.3v.4zM148.8 81.8l1.2 .2-1.2 .2zM148.8 81.6l1.2 .3-1.2 .1zM152.5 82l1.2-.2v.4zM157.3 90.4l.2 1.2h-.4zM160.8 90l.2 1.2h-.4zM164.4 89.9l.2 1.2h-.4zM167.8 87.3l.2 1.2h-.4z"/>
<path d="M78.8 110.7l.2 1.2h-.4zM81.2 110.4l.2 1.2h-.4zM84.1 113.3l1.2 .2-1.2 .2zM87.3 113.5l1.2-.2v.4zM104.6 101h2.6l-2.6 .5zM104.6 100.1h2.6l-2.6 .5zM104.6 101.5l2.6-.5v.5zM104.6 100.6l2.6-.5v.5zM60.3 139.4l1.1 .4-.7-.1v.3v-.3l-.3-.1-.1 .1zM60.3 136.8l.1 .5 .2 .2h-.3zM60.7 135.9v.7zM60.3 139.2h.7v.1l-.7 .1z"/>
<path d="M60.9 138.9l.1-.1v.2zM61 135.9l.1 .7zM60.9 138.7l.1 .1v.2zM60.3 138.8l.6 .1 .1 .2v.2l-.1-.3-.6 .1zM60.3 138.5h.7l.1 .2-.8 .1zM60.4 137.8l.6-.1 .4 .2v.2a.81 .81 0 0 0-1.1 0v.1v-.3zM61.3 135.6l.1-.1v.2h-.1zM60.3 136.8l.2 .1a.87 .87 0 0 0 .9 .4v-.2a.35 .35 0 0 1-.3 .4 .35 .35 0 0 1-.4-.3zM60.3 138.1a.81 .81 0 0 0 1.1 0v-.2a.51 .51 0 0 1-.2 .5 .51 .51 0 0 1-.5 0l-.4-.2zM60.3 135l.1 .2h.6v-.2v.2l.4 .1v.4v-.3l-.2-.1h-.2v.3v-.3h-.6l-.1 .3zM60.3 140v.1l.4-.1v-.3v.3l.7-.2 .1 .1-1.2 .4zM60.3 134.2l.1 .2h1l.1-.2v.5l-.1-.2h-1l-.1 .2z"/>
<path d="M61.1 136.8l.3 .1v.4v-.3h-.3zM65.9 138.6l.2 .2-.3-.2zM65.9 139.3l.2 .2-.3-.2zM65.9 133l.2 .2-.3-.1zM65.8 132.4l.1-.1 .2 .2zM65.9 135.4l.2 .3-.3-.2zM65.9 136.1l.2 .3-.3-.2zM65.9 129.2l.2 .2-.3-.2zM65.9 129.9l.2 .2-.3-.2zM60.1 140.7h.3v.1zM60.3 144l.1 .5 .2 .2-.3-.1zM60.7 143.1v.7z"/>
<path d="M60.9 140.7h.2v.1h-.2zM61 143.1l.1 .7zM61.3 142.8l.1-.1v.2h-.1zM60.3 144l.2 .1a.85 .85 0 0 0 .9 .4v-.2a.35 .35 0 0 1-.3 .4 .35 .35 0 0 1-.4-.3zM60.3 142.2l.1 .2h.6v-.2v.2a.33 .33 0 0 1 .4 .1 .33 .33 0 0 1 0 .4v-.3l-.2-.1h-.2v.3v-.3h-.6l-.1 .2zM60.3 141.6l1.2-.4v.3h-.2l-.8 .2zM60.3 141.6l1 .3 .2-.1v.2zM61.1 144l.3 .1v.4v-.3h-.3zM60.3 146.1l1.2-.4v.3zM60.3 146.1l1.1 .3 .1-.1v.2zM60.3 145l.1 .2h.9l.1-.2 .1 .3h-1.1l-.1 .2zM65.8 142.5l.1-.1 .2 .3z"/>
<path d="M65.8 141.8l.1-.1 .2 .2zM65.9 144.8l.2 .3-.3-.2zM65.8 145.6l.1-.1 .2 .3zM65.9 148.7l.2 .2-.3-.1zM65.8 148.1l.1-.1 .2 .2zM157.1 145.3h.4l-.2 1.2zM157.2 145.3h.4l-.2 1.2zM157.4 149.6l.2 1.2h-.4zM160.6 145.8h.4l-.2 1.2zM160.6 145.7h.4l-.2 1.2zM160.8 149.6l.2 1.2h-.4zM164.2 145.8h.4l-.2 1.2z"/>
<path d="M167.6 148.4h.4l-.2 1.2zM63.7 179.7l.2 .1zM67.5 179.7l.2 .1zM85.9 162.3h.4l-.2 1.2zM86.1 163.7l.2 1.2h-.4zM167.6 161.3h.4l-.2 1.2zM167.8 164.3l.2 1.1h-.4zM59.9 187.7l1.2 .4-.7-.1v.3v-.3l-.3-.1-.2 .1zM59.7 189h.4v.1zM59.9 192.3h.1v.5l.2 .2h-.3zM60.3 191.4l.1 .7zM60.3 184.2l.1 .7z"/>
<path d="M60.6 189h.1v.1h-.1zM59.9 187.5h.8v.1l-.8 .1zM60.6 187.2l.1-.1v.2zM60.7 191.4l.1 .7zM60.7 184.2l.1 .7zM60.5 187l.2 .1v.2zM59.9 187.1l.7 .1 .1 .2v.2l-.2-.3-.6 .1zM59.9 186.8l.8 .1 .1 .1-.9 .1zM60.1 186.1l.6-.1 .4 .2v.2a.81 .81 0 0 0-1.1 0v.1l-.1-.1zM61 191.1l.1-.1-.1 .3zM60 192.3l.2 .1a.84 .84 0 0 0 .8 .4l.1-.2a.31 .31 0 0 1-.2 .4 .31 .31 0 0 1-.4-.2zM60.9 184l.2-.2v.2l-.2 .1z"/>
<path d="M60 186.4a.81 .81 0 0 0 1.1 0v-.2a.5 .5 0 0 1-.2 .5 .5 .5 0 0 1-.6 0l-.3-.2zM59.9 188.3l.1 .1 .4-.1v-.3v.3l.7-.2 .1 .1-1.2 .4zM59.9 189.9l1.2-.4v.3h-.1l-.8 .2zM59.9 189.9l1.1 .3 .1-.1v.3zM59.9 190.6l.1 .1h.7v-.2v.2l.4 .1v.4l-.1-.3-.1-.1h-.2v.3v-.3h-.7l-.1 .3zM60.8 192.3l.2 .1 .1 .4v-.3h-.3zM59.9 194.4l1.2-.4v.3h-.1zM59.9 194.4l1.1 .3 .1-.1v.3zM59.9 182.5l.1 .2h1l.1-.2v.5l-.1-.2h-1l-.1 .2zM59.9 183.3l.1 .2h.7v-.2v.2l.4 .1v.4l-.1-.3-.1-.1h-.2v.3v-.3h-.7l-.1 .3zM59.9 185.4l.1 .1h.3v-.4l.8 .6-.8-.6v.8v-.2h-.3l-.1 .1zM59.9 193.5l.1 .1h.3v-.4l.8 .6-.8-.6v.7v-.1h-.2l-.2 .1z"/>
<path d="M63.7 190.3l.2 .1zM63.7 189.7h.1l.1 .2zM63.7 192.2h.1l.1 .2zM63.7 192.8l.1-.1 .1 .3zM63.7 195.3h.1l.1 .2zM63.7 194.8l.1-.1 .1 .2zM63.7 187.2l.2 .2zM63.7 187.8l.1-.1 .1 .2zM63.7 197l.2 .1zM63.8 197.5l.1 .2-.2-.2zM63.7 184.7h.1l.1 .2zM63.7 185.3l.2 .1z"/>
<path d="M63.7 182.8l.2 .1zM63.7 182.2l.1-.1 .1 .2zM63.8 180.2l.1 .2-.2-.1zM67.5 190.3l.2 .1zM67.5 189.7h.1l.1 .2zM67.5 192.2h.1l.1 .2zM67.5 192.8l.1-.1 .1 .3zM67.5 195.3h.1l.1 .2zM67.5 194.8l.1-.1 .1 .2zM67.5 187.2l.2 .2zM67.5 187.8l.1-.1 .1 .2zM67.5 197l.2 .1z"/>
<path d="M67.6 197.5l.1 .2-.2-.2zM67.5 184.7h.1l.1 .2zM67.5 185.3l.2 .1zM67.5 182.8l.2 .1zM67.5 182.2l.1-.1 .1 .2zM67.6 180.2l.1 .2-.2-.1z"/>
<path d="M60.3 185.5v.2h.8l-.1-.2zM60.3 185.1v.4z"/>
<path d="M60.3 193.6v.2h.8l-.1-.2zM60.3 193.2v.4z"/>
</g>
<path d="M85.3 99.2h2M85.3 110.1h2M85.3 109.8h2M85.3 108.9h2M85.3 105.1h2M85.3 105.4h2M85.3 106.3h2M85.3 106.6h2M85.3 102.7h2M85.3 103h2M85.3 103.6h2" fill="none" stroke="#000" stroke-width=".2"/>
<path d="M85.3 107.5h2M85.3 100.1h2M85.3 106.9h2M85.3 104.5h2M85.3 107.2h2M85.3 108.1h2M85.3 104.8h2M85.3 101h2M85.3 101.3h2M85.3 108.4h2" fill="none" stroke="#000" stroke-width=".21"/>
<g fill="none" stroke="#000" stroke-width=".22">
<path d="M85.3 98.9h2M85.3 109.5h2M85.3 110.4h2M85.3 105.7h2M85.3 106h2M85.3 108.6h2M85.3 107.8h2M85.3 102.4h2M85.3 103.9h2M85.3 104.2h2M85.3 100.4h2M85.3 100.7h2"/>
<path d="M85.3 102.1h2M85.3 109.2h2M85.3 101.8h2"/>
</g>
<path d="M85.3 99.8h2M85.3 99.5h2M85.3 103.3h2M85.3 101.6h2" fill="none" stroke="#000" stroke-width=".19"/>
<g fill="#000">
<path d="M3.8 5.4h.8v.7h-.8z" fill-rule="evenodd"/>
<path d="M3.8 5.4h.8v.7h-.8z" fill-rule="evenodd"/>
<path d="M4.6 5.4h200.8v.7h-200.8z" fill-rule="evenodd"/>
<path d="M205.4 5.4h.7v.7h-.7z" fill-rule="evenodd"/>
<path d="M205.4 5.4h.7v.7h-.7z" fill-rule="evenodd"/>
<path d="M3.8 6.1h.8v287.4h-.8z" fill-rule="evenodd"/>
<path d="M3.8 293.5h.8v.7h-.8z" fill-rule="evenodd"/>
<path d="M3.8 293.5h.8v.7h-.8z" fill-rule="evenodd"/>
<path d="M4.6 293.5h200.8v.7h-200.8z" fill-rule="evenodd"/>
<path d="M205.4 6.1h.7v287.4h-.7z" fill-rule="evenodd"/>
<path d="M205.4 293.5h.7v.7h-.7z" fill-rule="evenodd"/>
<path d="M205.4 293.5h.7v.7h-.7z" fill-rule="evenodd"/>
</g>
<text font-size="17.6" fill="#cecfd1" x="54.4" y="231.7" transform="rotate(-55 54.4 231.7)">技术支持 15243650958</text>
<text font-size="9.7" x="169.2" y="218.7" transform="rotate(90 169.2 218.7)">LCM</text>
<g font-size="5.2">
<text x="46.1" y="182.7" transform="rotate(90 46.1 182.7)">M</text>
<text x="46.1" y="185.4" transform="rotate(90 46.1 185.4)">ODULE SPEC.</text>
</g>
<g font-size="4.8">
<text x="49.5" y="232.2" transform="rotate(90 49.5 232.2)">CS043D002M</text>
<text x="49.5" y="256.4" transform="rotate(90 49.5 256.4)">PB_V1.0</text>
</g>
<text font-size="4.2" x="52.3" y="161.9" transform="rotate(90 52.3 161.9)">Rambo</text>
<g font-size="3.6">
<text x="32.7" y="134.6" transform="rotate(90 32.7 134.6)">APPROVAL</text>
<text x="41.4" y="134.9" transform="rotate(90 41.4 134.9)">APPROVED</text>
<text x="53" y="135.5" transform="rotate(90 53 135.5)">DRAW</text>
<text x="53" y="142.6" transform="rotate(90 53 142.6)">N</text>
</g>
<g font-size="3.4">
<text x="136.3" y="103.2" transform="rotate(90 136.3 103.2)">800 X RGB X 480</text>
<text x="123.2" y="115.1" transform="rotate(90 123.2 115.1)">ALL</text>
</g>
<text font-size="3" x="33.9" y="43.9" transform="rotate(90 33.9 43.9)">01</text>
<g font-size="2.7">
<text x="43.4" y="39.5" transform="rotate(90 43.4 39.5)">D</text>
<text x="81.6" y="39.5" transform="rotate(90 81.6 39.5)">C</text>
<text x="126.1" y="39.5" transform="rotate(90 126.1 39.5)">B</text>
<text x="164.3" y="39.5" transform="rotate(90 164.3 39.5)">A</text>
<text x="43.4" y="278.7" transform="rotate(90 43.4 278.7)">D</text>
<text x="81.6" y="278.7" transform="rotate(90 81.6 278.7)">C</text>
<text x="126.1" y="278.7" transform="rotate(90 126.1 278.7)">B</text>
<text x="162.1" y="278.7" transform="rotate(90 162.1 278.7)">A</text>
</g>
<g font-size="2.4">
<text x="29.6" y="43.2" transform="rotate(90 29.6 43.2)">VER.</text>
<text x="29.7" y="50.6" transform="rotate(90 29.7 50.6)">SYM</text>
<text x="26.4" y="58.5" transform="rotate(90 26.4 58.5)">1</text>
<text x="29.7" y="54.2" transform="rotate(90 29.7 54.2)">BOL</text>
<text x="181.8" y="58.5" transform="rotate(90 181.8 58.5)">1</text>
<text x="29.7" y="66.4" transform="rotate(90 29.7 66.4)">AM</text>
<text x="29.7" y="68.8" transform="rotate(90 29.7 68.8)">ENDM</text>
<text x="29.7" y="73.6" transform="rotate(90 29.7 73.6)">ENT</text>
<text x="26.4" y="98.8" transform="rotate(90 26.4 98.8)">2</text>
<text x="34.3" y="101.7" transform="rotate(90 34.3 101.7)">Rambo</text>
<text x="181.8" y="98.8" transform="rotate(90 181.8 98.8)">2</text>
<text x="29.6" y="103.4" transform="rotate(90 29.6 103.4)">SIGN</text>
<text x="29.6" y="118.8" transform="rotate(90 29.6 118.8)">DATE</text>
<text x="26.4" y="139.1" transform="rotate(90 26.4 139.1)">3</text>
<text x="181.8" y="139" transform="rotate(90 181.8 139)">3</text>
<text x="26.4" y="179.3" transform="rotate(90 26.4 179.3)">4</text>
<text x="181.8" y="179.3" transform="rotate(90 181.8 179.3)">4</text>
<text x="55.7" y="181.5" transform="rotate(90 55.7 181.5)">TITLE</text>
<text x="26.4" y="219.6" transform="rotate(90 26.4 219.6)">5</text>
<text x="181.8" y="219.6" transform="rotate(90 181.8 219.6)">5</text>
<text x="38.6" y="227.5" transform="rotate(90 38.6 227.5)">3rd Angle</text>
<text x="56.2" y="227.3" transform="rotate(90 56.2 227.3)">DRAW</text>
<text x="42.7" y="228.9" transform="rotate(90 42.7 228.9)">UNIT</text>
<text x="56.2" y="232.1" transform="rotate(90 56.2 232.1)">ING NO.</text>
<text x="43.1" y="246" transform="rotate(90 43.1 246)">mm</text>
<text x="38.7" y="256.2" transform="rotate(90 38.7 256.2)">SHEET</text>
<text x="42.9" y="255.3" transform="rotate(90 42.9 255.3)">SCALE</text>
<text x="26.4" y="259.8" transform="rotate(90 26.4 259.8)">6</text>
<text x="181.8" y="259.8" transform="rotate(90 181.8 259.8)">6</text>
<text x="38.7" y="266.5" transform="rotate(90 38.7 266.5)">1</text>
<text x="38.7" y="265.8" transform="rotate(90 38.7 265.8)">OF</text>
<text x="43.1" y="269.8" transform="rotate(90 43.1 269.8)">FIT</text>
<text x="38.7" y="275" transform="rotate(90 38.7 275)">1</text>
</g>
<text font-size="1.9" x="141.3" y="114.9" transform="rotate(90 141.3 114.9)">TFT 4.3&quot;</text>
<g font-size="1.7">
<text x="34.3" y="116.7" transform="rotate(90 34.3 116.7)">2020.5.5</text>
<text x="87.4" y="227.7" transform="rotate(90 87.4 227.7)">PI补强</text>
</g>
<g font-size="1.6">
<text x="94.2" y="267.9" transform="rotate(90 94.2 267.9)">40</text>
<text x="96.4" y="267.9" transform="rotate(90 96.4 267.9)">39</text>
<text x="98.5" y="267.9" transform="rotate(90 98.5 267.9)">38</text>
<text x="100.6" y="267.9" transform="rotate(90 100.6 267.9)">37</text>
<text x="102.7" y="267.9" transform="rotate(90 102.7 267.9)">36</text>
<text x="104.8" y="267.9" transform="rotate(90 104.8 267.9)">35</text>
<text x="107" y="267.9" transform="rotate(90 107 267.9)">34</text>
<text x="109.1" y="267.9" transform="rotate(90 109.1 267.9)">33</text>
<text x="111.4" y="267.9" transform="rotate(90 111.4 267.9)">32</text>
<text x="113.5" y="267.9" transform="rotate(90 113.5 267.9)">31</text>
<text x="115.6" y="267.9" transform="rotate(90 115.6 267.9)">30</text>
<text x="117.8" y="267.9" transform="rotate(90 117.8 267.9)">29</text>
<text x="119.9" y="267.9" transform="rotate(90 119.9 267.9)">28</text>
<text x="122" y="267.9" transform="rotate(90 122 267.9)">27</text>
<text x="124.1" y="267.9" transform="rotate(90 124.1 267.9)">26</text>
<text x="126.4" y="267.9" transform="rotate(90 126.4 267.9)">25</text>
<text x="128.6" y="267.9" transform="rotate(90 128.6 267.9)">24</text>
<text x="130.7" y="267.9" transform="rotate(90 130.7 267.9)">23</text>
<text x="132.8" y="267.9" transform="rotate(90 132.8 267.9)">22</text>
<text x="134.9" y="267.9" transform="rotate(90 134.9 267.9)">21</text>
<text x="137.2" y="267.9" transform="rotate(90 137.2 267.9)">20</text>
<text x="139.4" y="267.8" transform="rotate(90 139.4 267.8)">19</text>
<text x="141.5" y="267.8" transform="rotate(90 141.5 267.8)">18</text>
<text x="143.6" y="267.8" transform="rotate(90 143.6 267.8)">17</text>
<text x="145.7" y="267.8" transform="rotate(90 145.7 267.8)">16</text>
<text x="147.9" y="267.8" transform="rotate(90 147.9 267.8)">15</text>
<text x="150" y="267.8" transform="rotate(90 150 267.8)">14</text>
<text x="152.1" y="267.8" transform="rotate(90 152.1 267.8)">13</text>
<text x="154.2" y="267.8" transform="rotate(90 154.2 267.8)">12</text>
<text x="156.3" y="267.8" transform="rotate(90 156.3 267.8)">11</text>
<text x="158.5" y="267.8" transform="rotate(90 158.5 267.8)">10</text>
<text x="160.6" y="267.9" transform="rotate(90 160.6 267.9)">9</text>
<text x="162.7" y="267.9" transform="rotate(90 162.7 267.9)">8</text>
<text x="164.8" y="267.9" transform="rotate(90 164.8 267.9)">7</text>
<text x="167" y="267.9" transform="rotate(90 167 267.9)">6</text>
<text x="169.1" y="267.9" transform="rotate(90 169.1 267.9)">5</text>
<text x="171.2" y="267.9" transform="rotate(90 171.2 267.9)">4</text>
<text x="173.3" y="267.9" transform="rotate(90 173.3 267.9)">3</text>
<text x="175.4" y="267.9" transform="rotate(90 175.4 267.9)">2</text>
<text x="177.6" y="267.8" transform="rotate(90 177.6 267.8)">1</text>
<text x="179.7" y="266.8" transform="rotate(90 179.7 266.8)">PIN:</text>
<text x="94.2" y="270.9" transform="rotate(90 94.2 270.9)">YU</text>
<text x="96.4" y="270.9" transform="rotate(90 96.4 270.9)">XL</text>
<text x="98.4" y="270.9" transform="rotate(90 98.4 270.9)">YD</text>
<text x="100.5" y="270.9" transform="rotate(90 100.5 270.9)">XR</text>
<text x="102.8" y="270.9" transform="rotate(90 102.8 270.9)">GND</text>
<text x="104.9" y="271" transform="rotate(90 104.9 271)">NC</text>
<text x="107" y="270.9" transform="rotate(90 107 270.9)">DE</text>
<text x="109.2" y="270.9" transform="rotate(90 109.2 270.9)">VSYNC</text>
<text x="111.3" y="270.9" transform="rotate(90 111.3 270.9)">HSYNC</text>
<text x="113.4" y="270.9" transform="rotate(90 113.4 270.9)">DISP</text>
<text x="115.7" y="270.8" transform="rotate(90 115.7 270.8)">DCLK</text>
<text x="117.9" y="270.8" transform="rotate(90 117.9 270.8)">GND</text>
<text x="119.8" y="270.9" transform="rotate(90 119.8 270.9)">B7</text>
<text x="121.9" y="270.9" transform="rotate(90 121.9 270.9)">B6</text>
<text x="124.2" y="270.9" transform="rotate(90 124.2 270.9)">B5</text>
<text x="126.3" y="270.9" transform="rotate(90 126.3 270.9)">B4</text>
<text x="128.4" y="270.9" transform="rotate(90 128.4 270.9)">B3</text>
<text x="130.6" y="270.9" transform="rotate(90 130.6 270.9)">B2</text>
<text x="132.7" y="270.9" transform="rotate(90 132.7 270.9)">B1</text>
<text x="135" y="270.9" transform="rotate(90 135 270.9)">B0</text>
<text x="137.3" y="270.9" transform="rotate(90 137.3 270.9)">G7</text>
<text x="139.4" y="270.9" transform="rotate(90 139.4 270.9)">G6</text>
<text x="141.5" y="270.9" transform="rotate(90 141.5 270.9)">G5</text>
<text x="143.7" y="270.9" transform="rotate(90 143.7 270.9)">G4</text>
<text x="145.8" y="270.9" transform="rotate(90 145.8 270.9)">G3</text>
<text x="147.9" y="270.9" transform="rotate(90 147.9 270.9)">G2</text>
<text x="150" y="270.9" transform="rotate(90 150 270.9)">G1</text>
<text x="152.1" y="270.9" transform="rotate(90 152.1 270.9)">G0</text>
<text x="154.3" y="270.9" transform="rotate(90 154.3 270.9)">R7</text>
<text x="156.5" y="270.9" transform="rotate(90 156.5 270.9)">R6</text>
<text x="158.7" y="270.9" transform="rotate(90 158.7 270.9)">R5</text>
<text x="160.8" y="270.9" transform="rotate(90 160.8 270.9)">R4</text>
<text x="162.9" y="270.9" transform="rotate(90 162.9 270.9)">R3</text>
<text x="165" y="270.9" transform="rotate(90 165 270.9)">R2</text>
<text x="167.2" y="270.9" transform="rotate(90 167.2 270.9)">R1</text>
<text x="169.3" y="270.9" transform="rotate(90 169.3 270.9)">RO</text>
<text x="171.2" y="270.9" transform="rotate(90 171.2 270.9)">VDD</text>
<text x="173.3" y="270.9" transform="rotate(90 173.3 270.9)">GND</text>
<text x="175.4" y="270.9" transform="rotate(90 175.4 270.9)">VLED+</text>
<text x="177.6" y="270.9" transform="rotate(90 177.6 270.9)">VLED-</text>
<text x="179.7" y="270.9" transform="rotate(90 179.7 270.9)">SYM</text>
<text x="179.7" y="273.4" transform="rotate(90 179.7 273.4)">BLE</text>
</g>
<g font-size="1.5">
<text x="102.8" y="68" transform="rotate(-180 102.8 68)">46.70±0.5</text>
<text x="128.8" y="68.1" transform="rotate(-180 128.8 68.1)">.OD)</text>
<text x="139.4" y="68.1" transform="rotate(-180 139.4 68.1)">67.20±0.2(LCM</text>
<text x="129.8" y="73" transform="rotate(-180 129.8 73)">.VA)</text>
<text x="139.6" y="77.6" transform="rotate(-180 139.6 77.6)">55.70±0.2(POL)</text>
<text x="141.2" y="73" transform="rotate(-180 141.2 73)">56.10±0.15(LCM</text>
<text x="158" y="77.6" transform="rotate(-180 158 77.6)">3.20</text>
<text x="78.2" y="82.1" transform="rotate(90 78.2 82.1)">20.50±0.1</text>
<text x="80.7" y="82" transform="rotate(90 80.7 82)">P0.5*39=19.50±0.05</text>
<text x="83" y="82" transform="rotate(90 83 82)">W</text>
<text x="83" y="82.8" transform="rotate(90 83 82.8)">=0.35</text>
<text x="138.9" y="81.3" transform="rotate(-180 138.9 81.3)">53.86(LCD.AA)</text>
<text x="158" y="81.5" transform="rotate(-180 158 81.5)">4.32</text>
<text x="103.3" y="89.1" transform="rotate(90 103.3 89.1)">19.12±0.5</text>
<text x="96.6" y="112.9" transform="rotate(-180 96.6 112.9)">3.50±0.3</text>
<text x="156.8" y="113.6" transform="rotate(90 156.8 113.6)">95.04(LCD.AA)</text>
<text x="160.3" y="112.9" transform="rotate(90 160.3 112.9)">96.40±0.2(POL)</text>
<text x="163.8" y="111.4" transform="rotate(90 163.8 111.4)">96.80±0.15(LCM</text>
<text x="167.2" y="111.3" transform="rotate(90 167.2 111.3)">105.50±0.2(LCM</text>
<text x="63.8" y="123.6" transform="rotate(90 63.8 123.6)">A</text>
<text x="163.8" y="122.8" transform="rotate(90 163.8 122.8)">.VA)</text>
<text x="167.2" y="122.7" transform="rotate(90 167.2 122.7)">.OD)</text>
<text x="63.8" y="151.3" transform="rotate(90 63.8 151.3)">K</text>
<text x="156.8" y="152" transform="rotate(90 156.8 152)">5.23</text>
<text x="160.3" y="152.1" transform="rotate(90 160.3 152.1)">4.35</text>
<text x="85.5" y="166.1" transform="rotate(90 85.5 166.1)">0.30±0.03</text>
<text x="167.2" y="166.7" transform="rotate(90 167.2 166.7)">3.00±0.2</text>
</g>
<g font-size="1.2">
<text x="64.3" y="172" transform="rotate(90 64.3 172)">A</text>
<text x="64.1" y="204.9" transform="rotate(90 64.1 204.9)">K</text>
</g>
<g font-size=".8">
<text x="87.8" y="98.8" transform="rotate(90 87.8 98.8)">1</text>
<text x="103.1" y="100.3">K</text>
<text x="103.2" y="101.6">A</text>
<text x="88.8" y="109.7" transform="rotate(90 88.8 109.7)">40</text>
<text x="88.5" y="213.6" transform="rotate(-90 88.5 213.6)">40</text>
<text x="88.6" y="224.6" transform="rotate(-90 88.6 224.6)">1</text>
</g>
</svg>
